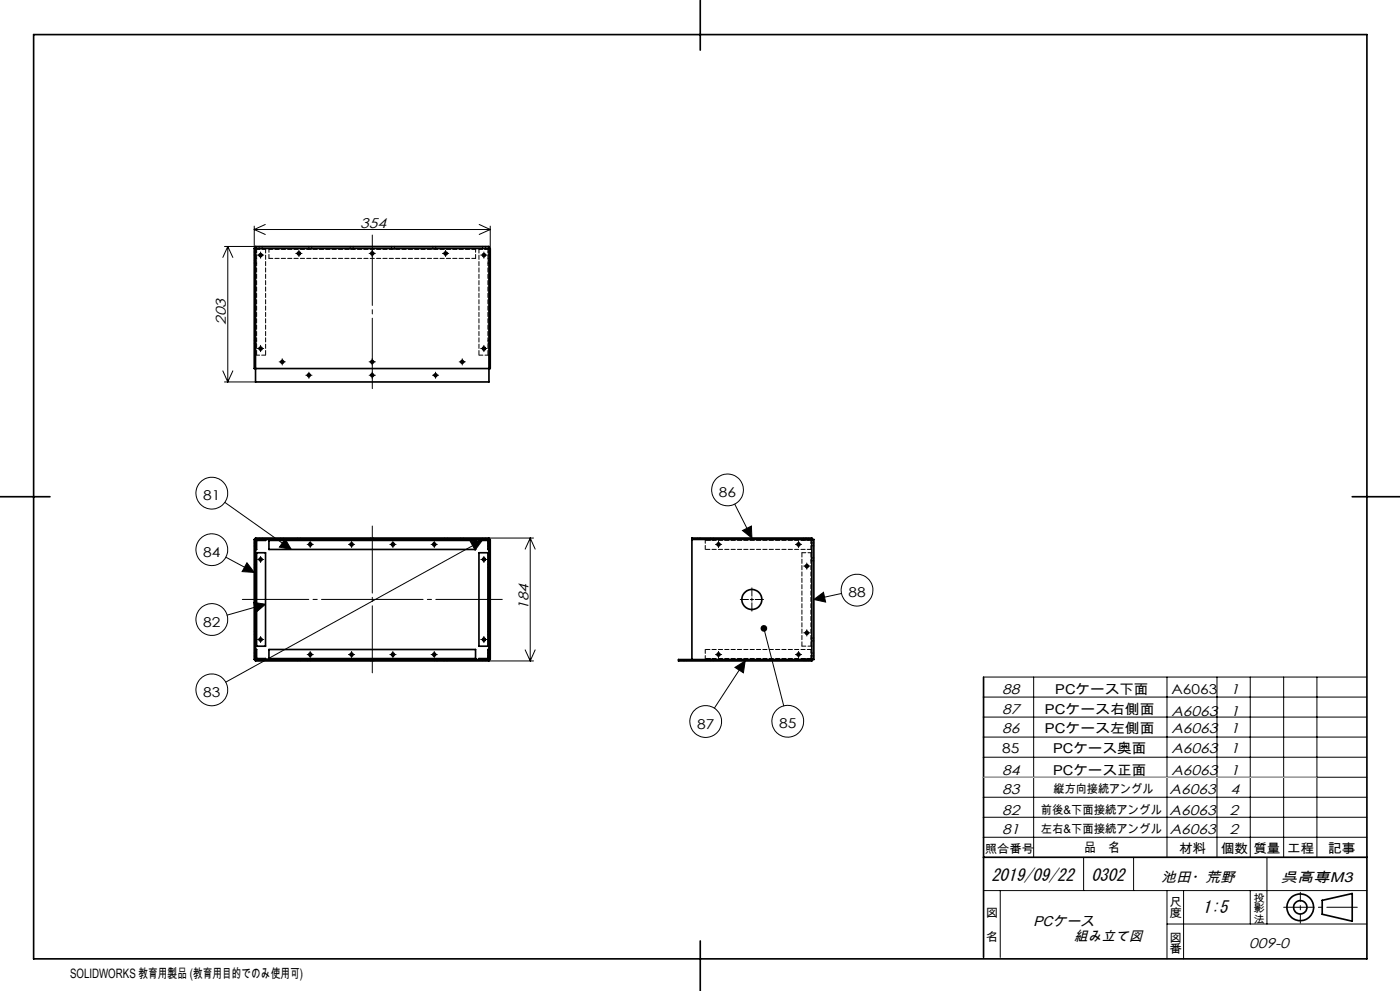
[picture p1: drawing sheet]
<svg xmlns="http://www.w3.org/2000/svg" width="420mm" height="297mm" viewBox="0 0 420 297" stroke-linecap="round" stroke-linejoin="round" font-family="sans-serif">
<g fill="none" stroke="#000" stroke-width=".3">
<path d="M67.3 73.9h9.4M68.3 73.9v40.6M68.3 73.9l1.5 3.2M68.3 73.9l-1.4 3.2M76.3 67.8v6.7M76.3 68.8h70.8M76.3 68.8l3.3 1.5M77.2 76.4h1.9M78.2 75.5v1.9M79.6 67.3l-3.3 1.5M88.7 75.9h1.9M89.7 75v1.9"/>
<path d="M110.7 75.9h1.9M111.7 75v1.9M132.7 75.9h1.9M133.7 75v1.9M143.8 67.3l3.3 1.5M144.2 76.4h1.9M145.2 75.5v1.9M147.1 67.8v6.7M147.1 68.8l-3.3 1.5M66.9 111.2l1.4 3.3M67.3 114.5h9.4M69.8 111.2l-1.5 3.3"/>
<path d="M77.2 104.5h1.9M78.2 103.5v1.9M83.7 108.4h1.9M84.7 107.5v1.9M91.8 112.5h1.8M92.7 111.5v1.9M110.7 108.4h1.9M110.7 112.5h1.9M111.7 107.5v1.9M111.7 111.5v1.9M129.8 112.5h1.8M130.7 111.5v1.9"/>
<path d="M137.8 108.4h1.8M138.7 107.5v1.9M144.2 104.5h1.9M145.2 103.5v1.9M67.5 150.6l19.9 14.1M220.4 151.1l5.2 10.2M222.7 159l2.7-1.3 .2 3.6zM67.8 167l8.5 4.6M74.1 168.7l2.2 2.9-3.7-.3zM77.3 167.7h1.8M78.2 166.8v1.8M85.5 161.5l1.9 3.2-3.6-.7z"/>
<path d="M92.1 163.2h1.9M93.1 162.2v1.9M104.5 163.2h1.9M105.5 162.2v1.9M116.9 163.2h1.9M117.9 162.2v1.9M129.3 163.2h1.9M130.3 162.2v1.9M141.1 162.2l3.6-.2-2.2 2.9zM144.3 167.7h1.8M144.7 162l-77 42.4M145.2 166.8v1.8"/>
<path d="M146.7 161.3h13.4M159.1 161.3v36.8M159.1 161.3l1.4 3.3M159.1 161.3l-1.5 3.3M214.6 163.2h1.9M215.5 162.2v1.9M222.1 179.7h2.4M225.1 179.7h1M225.6 176.2v2.5M225.6 179.2v1M226.6 179.7h2.5M238.6 163.2h1.9"/>
<path d="M239.6 162.2v1.9M241.1 169.6h1.9M242 168.7v1.9M244.2 179.7l2.9-2.2 .6 2.9zM252.4 177.9l-8.2 1.8M76.1 180.5l3.6 .6-2.8 2.3zM77.3 191.7h1.8M78.2 190.7v1.9M79.7 181.1l-11.6 3.3M92.1 196.2h1.9M93.1 195.2v1.9M104.5 196.2h1.9"/>
<path d="M105.5 195.2v1.9M116.9 196.2h1.9M117.9 195.2v1.9M129.3 196.2h1.9M130.3 195.2v1.9M144.2 191.7h1.9M145.2 190.7v1.9M146.7 198.1h13.4M157.6 194.8l1.5 3.3M160.5 194.8l-1.4 3.3M214.6 196.2h1.9M215.5 195.2v1.9"/>
<path d="M223.6 198.1l-9.3 14.1M225.6 180.7v2.5M229.2 188.3l5.9 23.3M238.6 196.2h1.9M239.6 195.2v1.9M241.1 189.6h1.9M242 188.7v1.9M220.5 200l3.1-1.9-.6 3.5zM295.1 202.9h115M295.1 208.9h115M295.1 214.9h115M310.1 202.9v54"/>
<path d="M350.1 202.9v54M365.1 202.9v54M375.1 202.9v54M385.1 202.9v54M395.1 202.9v54M295.1 238.9h115M295.1 232.9h115M295.1 226.9h115M295.1 220.9h115M295.1 250.9h115M295.1 244.9h115M325.1 256.9v10"/>
<path d="M340.1 256.9v10M380.1 256.9v20M295.1 266.9h115M300.1 266.9v20M350.1 276.9h60M350.1 266.9v20.4M355.1 266.9v20.5M375.1 266.9v10"/>
<circle cx="63.6" cy="147.8" r="4.8"/>
<circle cx="218.2" cy="146.8" r="4.8"/>
<circle cx="63.6" cy="164.7" r="4.8"/>
<circle cx="257.1" cy="176.9" r="4.8"/>
<circle cx="63.6" cy="185.7" r="4.8"/>
<circle cx="63.6" cy="206.8" r="4.8"/>
<circle cx="211.7" cy="216.3" r="4.8"/>
<circle cx="236.3" cy="216.2" r="4.8"/>
</g>
<g fill="none" stroke="#000" stroke-width=".5">
<path d="M10.1 10.4h400v277h-400zM210.1 0v15M76.3 74.5h70.8v36h-70.8zM76.7 73.9h70v40.6h-70zM0 148.9h15M405.7 148.9h14.3M76.3 161.7h70.8v36h-70.8zM76.7 165.7h3v28h-3M76.7 161.3h70v36.8h-70zM77 165.7v28M79.7 161.7v.3h-2.7v2.7h-.3M80.7 161.7v3h62v-3"/>
<path d="M80.7 162h62M143.7 161.7v.3h2.7v2.7h.3M146.4 165.7v28M146.7 165.7h-3v28h3M207.6 161.7h36.6v36h-40.6v.4h40v-36.8h-36v36.4M76.7 194.7h.3v2.7h2.7v.3M80.7 197.4h62M80.7 197.7v-3h62v3M146.7 194.7h-.3v2.7h-2.7v.3M295.1 202.9v84M295.1 256.9h115M396.7 269.8l9-2v8.3l-9-2.1z"/>
<path d="M210.1 282v15"/>
<circle cx="78.2" cy="76.5" r=".43"/>
<circle cx="89.7" cy="76" r=".44"/>
<circle cx="111.7" cy="76" r=".44"/>
<circle cx="133.7" cy="76" r=".46"/>
<circle cx="145.2" cy="76.5" r=".45"/>
<circle cx="78.2" cy="104.5" r=".44"/>
<circle cx="84.7" cy="108.4" r=".41"/>
<circle cx="92.7" cy="112.5" r=".42"/>
<circle cx="111.7" cy="108.4" r=".41"/>
<circle cx="111.7" cy="112.5" r=".42"/>
<circle cx="130.7" cy="112.5" r=".42"/>
<circle cx="138.7" cy="108.4" r=".42"/>
<circle cx="145.2" cy="104.5" r=".46"/>
<circle cx="78.2" cy="167.7" r=".41"/>
<circle cx="93.1" cy="163.2" r=".44"/>
<circle cx="105.5" cy="163.2" r=".43"/>
<circle cx="117.9" cy="163.2" r=".44"/>
<circle cx="130.3" cy="163.2" r=".43"/>
<circle cx="145.2" cy="167.7" r=".42"/>
<circle cx="215.6" cy="163.2" r=".43"/>
<circle cx="225.6" cy="179.7" r="3"/>
<circle cx="239.5" cy="163.2" r=".43"/>
<circle cx="242.1" cy="169.7" r=".43"/>
<circle cx="78.2" cy="191.7" r=".42"/>
<circle cx="93.1" cy="196.2" r=".43"/>
<circle cx="105.5" cy="196.2" r=".44"/>
<circle cx="117.9" cy="196.2" r=".43"/>
<circle cx="130.3" cy="196.2" r=".44"/>
<circle cx="145.2" cy="191.7" r=".41"/>
<circle cx="215.6" cy="196.2" r=".43"/>
<circle cx="239.5" cy="196.2" r=".43"/>
<circle cx="242.1" cy="189.7" r=".43"/>
<circle cx="390.1" cy="271.9" r="4"/>
<circle cx="390.1" cy="271.9" r="2"/>
</g>
<path d="M111.7 116.5v-46.1" fill="none" stroke="#000" stroke-width=".3" stroke-dasharray="30.5 1.3 1.3 1.3" stroke-dashoffset="9.4"/>
<path d="M150.7 179.6h-78" fill="none" stroke="#000" stroke-width=".3" stroke-dasharray="30.5 1.3 1.3 1.3" stroke-dashoffset="10.5"/>
<path d="M111.7 201.6v-44" fill="none" stroke="#000" stroke-width=".3" stroke-dasharray="30.5 1.3 1.3 1.3" stroke-dashoffset="10.4"/>
<path d="M390.1 276.7v-9.3" fill="none" stroke="#000" stroke-width=".3" stroke-dasharray="30.5 1.3 1.3 1.3" stroke-dashoffset="27.8"/>
<path d="M385.1 271.9h22.1" fill="none" stroke="#000" stroke-width=".3" stroke-dasharray="30.5 1.3 1.3 1.3" stroke-dashoffset="21.3"/>
<path d="M295.1 232.9h100" fill="none" stroke="#c0c0c0" stroke-width=".3"/>
<path d="M85.5 161.5l1.9 3.2-3.6-.7zM74.1 168.7l2.2 2.9-3.7-.3zM141.1 162.2l3.6-.2-2.2 2.9zM76.1 180.5l3.6 .6-2.8 2.3zM222.7 159l2.7-1.3 .2 3.6zM244.2 179.7l2.9-2.2 .6 2.9zM228.4 187.6a1.01 1.01 0 0 0 .3 1.7 1.01 1.01 0 0 0 1.5-.9 1.01 1.01 0 0 0-1.3-1l.3 .9-.3-.9zM220.5 200l3.1-1.9-.6 3.5z" fill="#000"/>
<path d="M77 74.7h2.7M146.4 74.7h-2.7M78.6 167.6a.44 .44 0 0 0-.6-.4 .44 .44 0 0 0-.1 .8 .44 .44 0 0 0 .7-.2v-.2M145.6 167.6a.44 .44 0 0 0-.6-.4 .44 .44 0 0 0-.1 .8 .44 .44 0 0 0 .7-.2v-.2M243.3 161.9v2.7M78.6 191.6a.44 .44 0 0 0-.6-.4 .44 .44 0 0 0-.1 .8 .44 .44 0 0 0 .7-.2v-.2M145.6 191.6a.44 .44 0 0 0-.6-.4 .44 .44 0 0 0-.1 .8 .44 .44 0 0 0 .7-.2v-.2M243.3 197.3v-2.7" fill="none" stroke="#000" stroke-width=".3" stroke-dasharray="1.3 .6" stroke-dashoffset=".2"/>
<g fill="none" stroke="#000" stroke-width=".3" stroke-dasharray="1.3 .6">
<path d="M76.3 78.9h.4M76.3 76.4h.4M76.7 77.4h.3M76.7 78.9h.3M76.7 76.4h.3M76.7 78h-.4M76.7 75.5h-.4M77 78h-.3M77 75.5h-.3M77.7 73.8v.6M77.8 74.4v.3M78.6 74.7v-.3"/>
<path d="M78.6 74.4v-.6M92.6 74.4v.3M92.6 73.8v.6M93.5 74.7v-.3M93.5 74.4v-.6M105 74.4v.3M105 73.8v.6M105.9 74.7v-.3M105.9 74.4v-.6M117.4 74.4v.3M117.4 73.8v.6M118.3 74.7v-.3"/>
<path d="M118.3 74.4v-.6M129.8 74.4v.3M129.8 73.8v.6M130.7 74.7v-.3M130.7 74.4v-.6M144.7 73.8v.6M144.8 74.4v.3M145.6 74.7v-.3M145.6 74.4v-.6M146.4 78.9h.3M146.4 76.4h.3M146.7 77.4h-.3"/>
<path d="M146.7 78h-.3M146.7 75.5h-.3M146.7 78.9h.4M146.7 76.4h.4M147.1 78h-.4M147.1 75.5h-.4M146.7 95.4h.4M147.1 89.4h-.4M76.3 102.9h.4M76.7 102.9h.3M76.7 102h-.4M77 102h-.3"/>
<path d="M146.4 102.9h.3M146.7 102h-.3M146.7 102.9h.4M147.1 102h-.4M76.3 163.6h.4M76.3 170.1h.4M76.7 163.6h.3M76.7 170.1h.3M76.7 162.7h-.4M76.7 169.2h-.4M77 162.7h-.3M77 169.2h-.3"/>
<path d="M77.7 161.6v.3M77.7 161.2v.4M78.6 161.9v-.3M78.6 161.6v-.4M84.3 161.2v.4M85.1 161.6v-.4M89.2 161.6v.3M89.2 161.2v.4M90.1 161.9v-.3M90.1 161.6v-.4M111.2 161.6v.3M111.2 161.2v.4"/>
<path d="M111.3 161.2v.4M112.1 161.6v-.4M112.1 161.9v-.3M133.2 161.6v.3M133.2 161.2v.4M134.1 161.9v-.3M134.1 161.6v-.4M138.3 161.2v.4M139.1 161.6v-.4M144.7 161.6v.3M144.7 161.2v.4M145.6 161.9v-.3"/>
<path d="M145.6 161.6v-.4M146.4 163.6h.3M146.4 170.1h.3M146.7 162.7h-.3M146.7 169.2h-.3M146.7 163.6h.4M146.7 170.1h.4M147.1 162.7h-.4M147.1 176.6h-.4M147.1 169.2h-.4M209.2 161.2v.4M210 161.6v-.4"/>
<path d="M213.1 161.6v.3M213.1 161.2v.4M214 161.9v-.3M214 161.6v-.4M240.6 161.6v.3M241.1 161.6v.3M241.1 161.2v.4M241.6 161.6v.3M241.6 161.2v.4M242 161.9v-.3M242 161.6v-.4M242.5 161.9v-.3"/>
<path d="M242.5 161.6v-.4M243.3 163.6h.3M243.3 168.1h.3M243.6 162.7h-.3M243.6 167.2h-.3M243.6 168.1h.6M243.6 163.6h.6M244.2 167.2h-.6M244.2 162.7h-.6M76.3 196.6h.4M76.3 190.1h.4M76.7 196.6h.3"/>
<path d="M76.7 190.1h.3M76.7 195.7h-.4M76.7 189.2h-.4M77 195.7h-.3M77 189.2h-.3M77.7 197.3v.3M77.7 197.6v.4M78.6 197.6v-.3M78.6 198v-.4M89.2 197.3v.3M89.2 197.6v.4M90.1 197.6v-.3"/>
<path d="M90.1 198v-.4M92.3 197.6v.4M93.1 198v-.4M111.2 197.3v.3M111.2 197.6v.4M111.3 197.6v.4M112.1 198v-.4M112.1 197.6v-.3M130.3 197.6v.4M131.1 198v-.4M133.2 197.3v.3M133.2 197.6v.4"/>
<path d="M134.1 197.6v-.3M134.1 198v-.4M144.7 197.3v.3M144.7 197.6v.4M145.6 197.6v-.3M145.6 198v-.4M146.4 196.6h.3M146.4 190.1h.3M146.7 195.7h-.3M146.7 189.2h-.3M146.7 196.6h.4M146.7 182.6h.4"/>
<path d="M146.7 190.1h.4M147.1 195.7h-.4M147.1 189.2h-.4M205.2 197.6v.4M206 198v-.4M213.1 197.3v.3M213.1 197.6v.4M214 197.6v-.3M214 198v-.4M240.6 197.6v-.3M240.6 193.6v-28M241.1 197.3v.3"/>
<path d="M241.1 197.6v.4M241.6 197.3v.3M241.6 197.6v.4M242 197.6v-.3M242 198v-.4M242.5 197.6v-.3M242.5 198v-.4M243.3 193.6v-28M243.3 196.6h.3M243.3 192.1h.3M243.6 195.7h-.3M243.6 191.2h-.3"/>
<path d="M243.6 192.1h.6M243.6 196.6h.6M244.2 191.2h-.6M244.2 195.7h-.6"/>
</g>
<path d="M80.7 74.4v3M142.7 77.4h-62M142.7 74.4v3M142.7 74.7h-62M76.7 106.4h3M146.7 106.4h-3M211.6 164.6v-3M243.6 165.6h-3M211.6 194.6v3M243.6 193.6h-3" fill="none" stroke="#000" stroke-width=".3" stroke-dasharray="1.3 .6" stroke-dashoffset=".1"/>
<path d="M77 74.4v32M79.7 74.4v32M143.7 106.4v-32M146.4 106.4v-32M211.6 164.6h32M211.6 161.9h32M243.6 194.6h-32M243.6 197.3h-32" fill="none" stroke="#000" stroke-width=".3" stroke-dasharray="1.3 .6" stroke-dashoffset="-.1"/>
<g font-size="5.1">
<text x="297.4" y="263.9">2019/09/22</text>
<text x="327.4" y="263.9">0302</text>
<text x="360.8" y="273.5">1:5</text>
</g>
<g font-size="4.2">
<text x="108" y="68.2">354</text>
<text x="67.8" y="97.4" transform="rotate(-90 67.8 97.4)">203</text>
<text x="158.5" y="182.8" transform="rotate(-90 158.5 182.8)">184</text>
<text x="300.7" y="208">88</text>
<text x="369.1" y="208">1</text>
<text x="300.7" y="214">87</text>
<text x="351.4" y="214.7">A6063</text>
<text x="369.1" y="214.7">1</text>
<text x="300.7" y="219.8">86</text>
<text x="351.4" y="219.8">A6063</text>
<text x="369.1" y="219.8">1</text>
<text x="351.4" y="225.6">A6063</text>
<text x="369.1" y="225.6">1</text>
<text x="300.7" y="232.2">84</text>
<text x="351.4" y="232.2">A6063</text>
<text x="369.1" y="232.2">1</text>
<text x="300.7" y="237.9">83</text>
<text x="350.9" y="237.9">A6063</text>
<text x="369.1" y="237.9">4</text>
<text x="300.7" y="244.1">82</text>
<text x="350.9" y="244.1">A6063</text>
<text x="368.8" y="244.1">2</text>
<text x="300.7" y="249.9">81</text>
<text x="350.9" y="249.9">A6063</text>
<text x="368.8" y="249.9">2</text>
<text x="348.4" y="264.4">池田・荒野</text>
<text x="384.2" y="264.4">呉高専M3</text>
<text x="310" y="277.6">PCケース</text>
<text x="310" y="282.1">組み立て図</text>
<text x="374.8" y="284.1">009-0</text>
</g>
<g font-size="4.1">
<text x="61" y="149.9">81</text>
<text x="215.7" y="149">86</text>
<text x="61" y="166.9">84</text>
<text x="254.5" y="179">88</text>
<text x="61" y="187.8">82</text>
<text x="61" y="208.9">83</text>
<text x="316.6" y="208">PCケース下面</text>
<text x="351.4" y="208">A6063</text>
<text x="313.5" y="214">PCケース右側面</text>
<text x="209.1" y="218.4">87</text>
<text x="233.8" y="218.3">85</text>
<text x="313.5" y="219.8">PCケース左側面</text>
<text x="300.7" y="225.6">85</text>
<text x="315.9" y="225.6">PCケース奥面</text>
<text x="315.9" y="232.2">PCケース正面</text>
</g>
<g font-size="3.9">
<text x="325.2" y="255.5">品　名</text>
<text x="353.7" y="255.6">材料</text>
<text x="366.2" y="255.6">個数</text>
<text x="376" y="255.6">質量</text>
<text x="386.1" y="255.6">工程</text>
<text x="398.4" y="255.6">記事</text>
<text x="21" y="293">SOLIDWORKS 教育用製品 (教育用目的でのみ使用可)</text>
</g>
<g font-size="3.5">
<text x="316.1" y="237.7">縦方向接続アングル</text>
<text x="312.2" y="244">前後&amp;下面接続アングル</text>
<text x="312.2" y="249.7">左右&amp;下面接続アングル</text>
<text x="295.4" y="255.6">照合番号</text>
<text x="295.8" y="274.9">図</text>
<text x="350.8" y="271.4">尺</text>
<text x="350.8" y="274.9">度</text>
<text x="295.8" y="282">名</text>
<text x="350.8" y="282.2">図</text>
<text x="350.8" y="285.8">番</text>
</g>
<g font-size="3.2">
<text x="376" y="270.2">投</text>
<text x="376" y="273.4">影</text>
<text x="376" y="276.5">法</text>
</g>
</svg>
